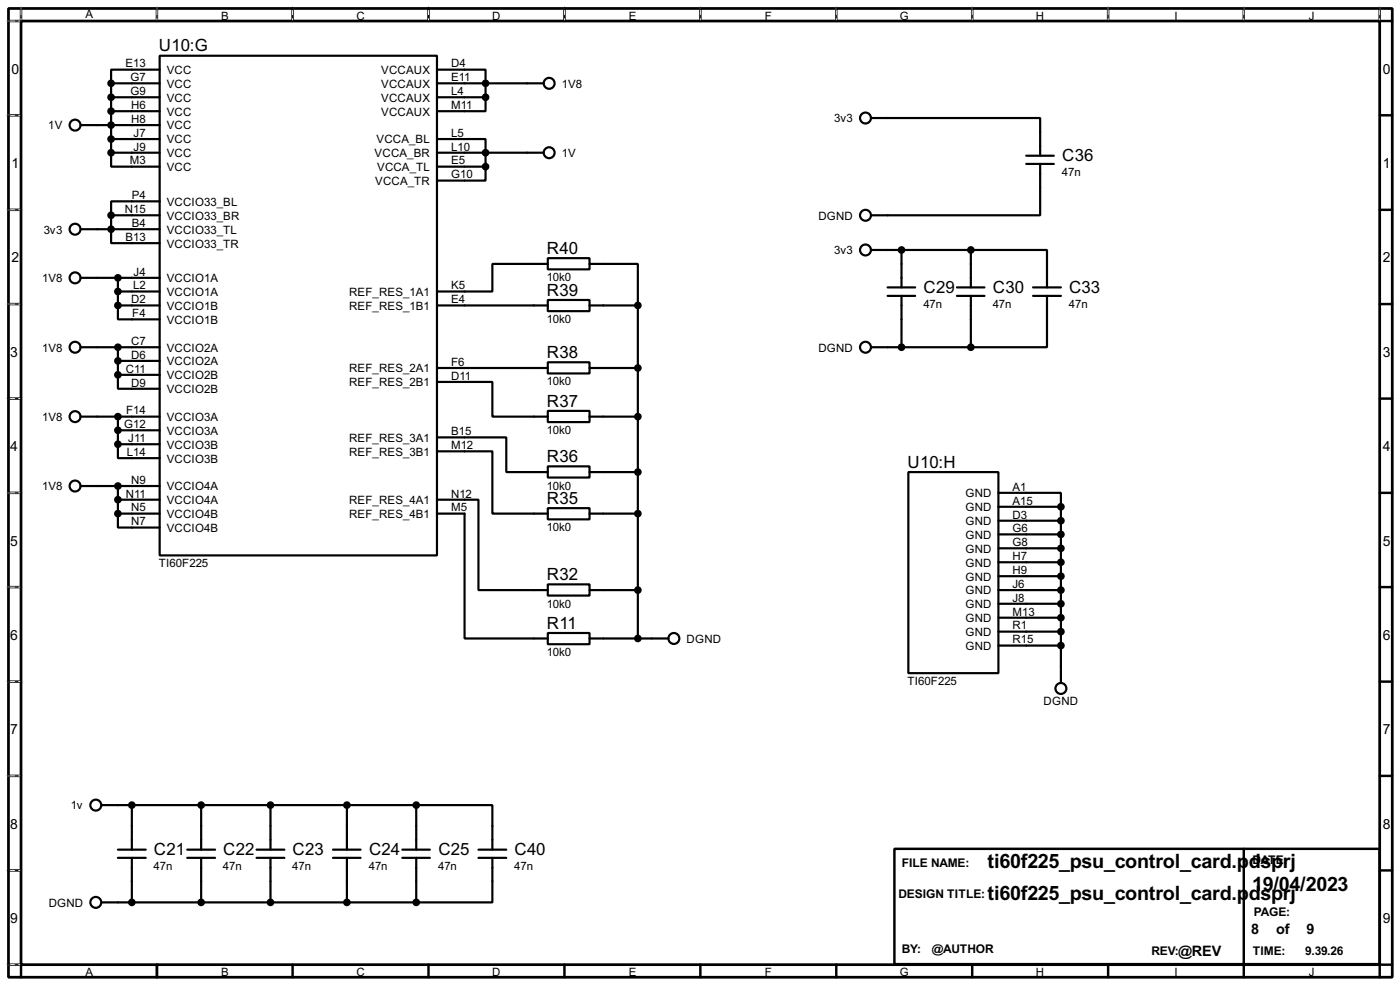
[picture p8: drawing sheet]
<svg xmlns="http://www.w3.org/2000/svg" width="256mm" height="180mm" viewBox="0 0 256 180" stroke-linecap="round" stroke-linejoin="round" font-family="sans-serif">
<path d="M1.6 1.6h253.5v177.3h-253.5zM3.9 3.9h248.9v172.7h-248.9z" fill="none" stroke="#000" stroke-width=".5"/>
<g fill="none" stroke="#000" stroke-width=".45">
<path d="M3.9 1.6v2.3h-2.3M28.8 1.6v2.3M53.6 1.6v2.3M78.5 1.6v2.3M103.4 1.6v2.3M128.3 1.6v2.3M153.2 1.6v2.3M178.1 1.6v2.3M203 1.6v2.3M227.9 1.6v2.3M252.8 1.6v2.3h2.3M1.6 21.1h2.3"/>
<path d="M1.6 38.4h2.3M252.8 21.1h2.3M252.8 38.4h2.3M1.6 55.7h2.3M252.8 55.7h2.3M1.6 73h2.3M252.8 73h2.3M1.6 90.2h2.3M252.8 90.2h2.3M1.6 107.5h2.3M252.8 107.5h2.3M1.6 124.8h2.3"/>
<path d="M252.8 124.8h2.3M1.6 142h2.3M1.6 159.3h2.3M163.9 155.4h88.9v21.1h-88.9zM227.9 155.4v21.1M252.8 142h2.3M252.8 159.3h2.3M1.6 176.6h2.3v2.3M28.8 176.6v2.3M53.6 176.6v2.3M78.5 176.6v2.3M103.4 176.6v2.3"/>
<path d="M128.3 176.6v2.3M153.2 176.6v2.3M178.1 176.6v2.3M203 176.6v2.3M227.9 176.6v2.3M255.1 176.6h-2.3v2.3"/>
</g>
<g fill="none" stroke="#fff" stroke-width=".18">
<path d="M1.3 3.9h2.3M3.9 1.3v2.3M28.8 1.3v2.3M53.6 1.3v2.3M78.5 1.3v2.3M103.4 1.3v2.3M128.3 1.3v2.3M153.2 1.3v2.3M178.1 1.3v2.3M203 1.3v2.3M227.9 1.3v2.3M252.8 1.3v2.3"/>
<path d="M1.3 21.1h2.3M1.3 38.4h2.3M1.3 55.7h2.3M1.3 73h2.3M1.3 90.2h2.3M1.3 107.5h2.3M1.3 124.8h2.3M1.3 142h2.3M1.3 159.3h2.3M1.3 176.6h2.3"/>
</g>
<g fill="none" stroke="#000" stroke-width=".18" stroke-dasharray=".5 1">
<path d="M1.3 3.9h2.3M3.9 1.3v2.3M28.8 1.3v2.3M53.6 1.3v2.3M78.5 1.3v2.3M103.4 1.3v2.3M128.3 1.3v2.3M153.2 1.3v2.3M178.1 1.3v2.3M203 1.3v2.3M227.9 1.3v2.3M252.8 1.3v2.3"/>
<path d="M1.3 21.1h2.3M1.3 38.4h2.3M1.3 55.7h2.3M1.3 73h2.3M1.3 90.2h2.3M1.3 107.5h2.3M1.3 124.8h2.3M1.3 142h2.3M1.3 159.3h2.3M1.3 176.6h2.3"/>
</g>
<g fill="none" stroke="#000" stroke-width=".4">
<path d="M20.4 15.3v12.7M20.4 17.8h8.9M20.4 15.3h8.9M29.3 10.2h50.8v91.5h-50.8zM29.3 12.8h-8.9v2.5M80.1 12.8h8.9v5M80.1 17.8h8.9M80.1 15.3h19.5M89 17.8v2.6h-8.9M14.8 22.9h14.5M20.4 39.4v5.1h8.9M20.4 28v2.5h8.9"/>
<path d="M20.4 39.4h8.9M20.4 28h8.9M20.4 25.5h8.9M20.4 20.4h8.9M29.3 36.9h-8.9v2.5M80.1 25.5h8.9v5M80.1 28h19.5M80.1 30.5h8.9M89 30.5v2.6h-8.9M159.6 21.6h31v6.9M188 30h5.1M188 28.5h5.1"/>
<path d="M190.6 30v9.4h-31M14.8 42h14.5M14.8 50.9h14.5M21.6 55.9v2.6h7.7M21.6 53.4h7.7M21.6 50.9v5M21.6 55.9h7.7M80.1 55.9h20.3M100.4 54.9h7.6v2.1h-7.6zM100.4 47.3h7.6v2h-7.6zM100.4 48.3h-10.2v5.1h-10.1M108 48.3h8.9v7.6"/>
<path d="M108 55.9h8.9M116.9 55.9v61M159.6 45.8h18.3M162.6 54.2h5.1M162.6 52.6h5.1M165.2 45.8v6.8M165.2 54.2v9.4M175.3 54.2h5.1M175.3 52.6h5.1M177.9 45.8h13.9v6.8M177.9 45.8v6.8M177.9 54.2v9.4"/>
<path d="M189.3 54.2h5.1M189.3 52.6h5.1M191.8 54.2v9.4h-13.9M14.8 63.6h14.5M14.8 76.3h14.5M21.6 68.6v2.6h7.7M21.6 63.6v5M21.6 76.3v5M21.6 68.6h7.7M21.6 66.1h7.7M21.6 78.8h7.7M80.1 69.9h10.1v6.4h10.2"/>
<path d="M80.1 67.4h20.3M100.4 75.2h7.6v2.1h-7.6zM100.4 66.3h7.6v2.1h-7.6zM108 76.3h8.9M108 67.4h8.9M159.6 63.6h18.3M14.8 89h14.5M21.6 81.3v2.6h7.7M21.6 94v2.6h7.7M21.6 89v5M21.6 81.3h7.7M21.6 94h7.7"/>
<path d="M21.6 91.5h7.7M80.1 94h5v22.9h15.3M80.1 91.5h7.6v16.5h12.7M80.1 82.6h10.1v11.4h10.2M80.1 80.1h12.7v6.3h7.6M100.4 93h7.6v2.1h-7.6zM100.4 85.4h7.6v2h-7.6zM108 94h8.9M108 86.4h8.9M166.4 86.4h16.5v36.8h-16.5zM182.9 90.2h11.5v2.6M182.9 97.8h11.5"/>
<path d="M182.9 95.3h11.5M182.9 92.8h11.5M194.4 92.8v32.2M100.4 115.9h7.6v2h-7.6zM100.4 107h7.6v2h-7.6zM108 108h8.9M108 116.9h14.5M182.9 108h11.5M182.9 115.6h11.5M182.9 113.1h11.5M182.9 110.5h11.5M182.9 105.5h11.5"/>
<path d="M182.9 102.9h11.5M182.9 100.4h11.5M182.9 118.2h11.5M18.6 147.4h57.7M21.6 157h5.1M21.6 155.5h5.1M24.2 147.4v8.1M24.2 157v8.2M34.3 157h5.1M34.3 155.5h5.1M36.9 147.4v8.1M36.9 157v8.2"/>
<path d="M47 157h5.1M47 155.5h5.1M49.6 147.4v8.1M49.6 157v8.2M61 157h5.1M61 155.5h5.1M63.6 147.4v8.1M63.6 157v8.2M73.7 157h5.1M73.7 155.5h5.1M76.3 147.4h13.9v8.1M76.3 147.4v8.1"/>
<path d="M76.3 157v8.2M87.7 157h5.1M87.7 155.5h5.1M90.2 157v8.2h-13.9M18.6 165.2h57.7"/>
<circle cx="100.6" cy="15.3" r="1"/>
<circle cx="13.7" cy="22.9" r="1"/>
<circle cx="100.6" cy="28" r="1"/>
<circle cx="158.5" cy="39.4" r="1"/>
<circle cx="158.5" cy="21.6" r="1"/>
<circle cx="13.7" cy="42" r="1"/>
<circle cx="13.7" cy="50.9" r="1"/>
<circle cx="158.5" cy="45.8" r="1"/>
<circle cx="13.7" cy="63.6" r="1"/>
<circle cx="13.7" cy="76.3" r="1"/>
<circle cx="158.5" cy="63.6" r="1"/>
<circle cx="13.7" cy="89" r="1"/>
<circle cx="123.4" cy="116.9" r="1"/>
<circle cx="194.3" cy="126" r="1"/>
<circle cx="17.5" cy="147.4" r="1"/>
<circle cx="17.5" cy="165.2" r="1"/>
</g>
<g fill="#000" stroke="#000" stroke-width=".4">
<circle cx="20.3" cy="17.8" r=".5"/>
<circle cx="20.3" cy="15.3" r=".5"/>
<circle cx="88.9" cy="17.8" r=".5"/>
<circle cx="88.9" cy="15.3" r=".5"/>
<circle cx="20.3" cy="22.9" r=".5"/>
<circle cx="20.3" cy="20.4" r=".5"/>
<circle cx="20.3" cy="25.5" r=".5"/>
<circle cx="20.3" cy="39.4" r=".5"/>
<circle cx="20.3" cy="28" r=".5"/>
<circle cx="88.9" cy="28" r=".5"/>
<circle cx="88.9" cy="30.5" r=".5"/>
<circle cx="20.3" cy="42" r=".5"/>
<circle cx="21.6" cy="53.4" r=".5"/>
<circle cx="21.6" cy="50.9" r=".5"/>
<circle cx="21.6" cy="55.9" r=".5"/>
<circle cx="116.8" cy="55.9" r=".5"/>
<circle cx="165.1" cy="45.8" r=".5"/>
<circle cx="177.8" cy="45.8" r=".5"/>
<circle cx="21.6" cy="66.1" r=".5"/>
<circle cx="21.6" cy="68.6" r=".5"/>
<circle cx="21.6" cy="78.8" r=".5"/>
<circle cx="21.6" cy="63.6" r=".5"/>
<circle cx="21.6" cy="76.3" r=".5"/>
<circle cx="116.8" cy="67.4" r=".5"/>
<circle cx="116.8" cy="76.3" r=".5"/>
<circle cx="165.1" cy="63.6" r=".5"/>
<circle cx="177.8" cy="63.6" r=".5"/>
<circle cx="21.6" cy="81.3" r=".5"/>
<circle cx="21.6" cy="91.5" r=".5"/>
<circle cx="21.6" cy="94" r=".5"/>
<circle cx="21.6" cy="89" r=".5"/>
<circle cx="116.8" cy="86.4" r=".5"/>
<circle cx="116.8" cy="94" r=".5"/>
<circle cx="194.3" cy="97.8" r=".5"/>
<circle cx="194.3" cy="95.3" r=".5"/>
<circle cx="194.3" cy="92.8" r=".5"/>
<circle cx="116.8" cy="108" r=".5"/>
<circle cx="116.8" cy="116.9" r=".5"/>
<circle cx="194.3" cy="108" r=".5"/>
<circle cx="194.3" cy="105.5" r=".5"/>
<circle cx="194.3" cy="118.2" r=".5"/>
<circle cx="194.3" cy="110.5" r=".5"/>
<circle cx="194.3" cy="115.6" r=".5"/>
<circle cx="194.3" cy="102.9" r=".5"/>
<circle cx="194.3" cy="113.1" r=".5"/>
<circle cx="194.3" cy="100.4" r=".5"/>
<circle cx="24.1" cy="147.4" r=".5"/>
<circle cx="36.8" cy="147.4" r=".5"/>
<circle cx="49.5" cy="147.4" r=".5"/>
<circle cx="63.5" cy="147.4" r=".5"/>
<circle cx="76.2" cy="147.4" r=".5"/>
<circle cx="24.1" cy="165.2" r=".5"/>
<circle cx="36.8" cy="165.2" r=".5"/>
<circle cx="49.5" cy="165.2" r=".5"/>
<circle cx="63.5" cy="165.2" r=".5"/>
<circle cx="76.2" cy="165.2" r=".5"/>
</g>
<g font-size="4.1">
<text x="180.9" y="158.9">ti60f225_psu_control_card.p</text>
<text x="228.8" y="158.9">dsprj</text>
<text x="180.9" y="164.8">ti60f225_psu_control_card.p</text>
<text x="228.8" y="164.8">dsprj</text>
<text x="229.4" y="163">19/04/2023</text>
</g>
<g font-size="3.5">
<text x="29.1" y="9.4">U10:G</text>
<text x="194.6" y="29.4">C36</text>
<text x="100.2" y="46.5">R40</text>
<text x="169.2" y="53.6">C29</text>
<text x="181.9" y="53.6">C30</text>
<text x="195.9" y="53.6">C33</text>
<text x="100.2" y="54.1">R39</text>
<text x="100.2" y="65.5">R38</text>
<text x="100.2" y="74.4">R37</text>
<text x="100.2" y="84.6">R36</text>
<text x="166.3" y="85.6">U10:H</text>
<text x="100.2" y="92.2">R35</text>
<text x="100.2" y="106.2">R32</text>
<text x="100.2" y="115.1">R11</text>
<text x="28.2" y="156.4">C21</text>
<text x="40.9" y="156.4">C22</text>
<text x="53.6" y="156.4">C23</text>
<text x="67.6" y="156.4">C24</text>
<text x="80.3" y="156.4">C25</text>
<text x="94.3" y="156.4">C40</text>
</g>
<g font-size="3">
<text x="229.2" y="170.9">8</text>
<text x="233.8" y="170.9">of</text>
<text x="239.4" y="170.9">9</text>
<text x="215.9" y="174.9">@REV</text>
</g>
<g font-size="2.9">
<text x="2.1" y="13.5">0</text>
<text x="253.4" y="13.5">0</text>
<text x="2.1" y="30.7">1</text>
<text x="253.4" y="30.7">1</text>
<text x="2.1" y="48">2</text>
<text x="253.4" y="48">2</text>
<text x="1.9" y="65.3">3</text>
<text x="253.4" y="65.3">3</text>
<text x="1.9" y="82.5">4</text>
<text x="253.4" y="82.5">4</text>
<text x="1.9" y="99.9">5</text>
<text x="253.4" y="99.9">5</text>
<text x="1.9" y="117.1">6</text>
<text x="253.4" y="117.1">6</text>
<text x="1.9" y="134.4">7</text>
<text x="253.4" y="134.4">7</text>
<text x="1.9" y="151.7">8</text>
<text x="253.4" y="151.7">8</text>
<text x="1.9" y="168.9">9</text>
<text x="253.4" y="168.9">9</text>
</g>
<g font-size="2.5">
<text x="165.2" y="158.7">FILE NAME:</text>
<text x="229.4" y="158.2">DATE:</text>
<text x="164.6" y="164.3">DESIGN TITLE:</text>
<text x="229.7" y="167.6">PAGE:</text>
<text x="165.2" y="174.5">BY:</text>
<text x="170.7" y="174.5">@AUTHOR</text>
<text x="210.9" y="174.7">REV:</text>
<text x="229.5" y="174.7">TIME:</text>
<text x="239.1" y="174.7">9.39.26</text>
</g>
<g font-size="2.4">
<text x="15.6" y="3.4">A</text>
<text x="40.5" y="3.6">B</text>
<text x="65.3" y="3.6">C</text>
<text x="90.2" y="3.6">D</text>
<text x="115.2" y="3.6">E</text>
<text x="140.1" y="3.6">F</text>
<text x="164.8" y="3.6">G</text>
<text x="189.8" y="3.6">H</text>
<text x="215.1" y="3.6">I</text>
<text x="239.8" y="3.6">J</text>
<text x="23" y="12.3">E13</text>
<text x="23.9" y="14.8">G7</text>
<text x="23.9" y="17.4">G9</text>
<text x="30.5" y="13.6">VCC</text>
<text x="30.5" y="16.1">VCC</text>
<text x="69.8" y="13.6">VCCAUX</text>
<text x="69.8" y="16.1">VCCAUX</text>
<text x="82.6" y="12.3">D4</text>
<text x="82.6" y="14.8">E11</text>
<text x="82.6" y="17.4">L4</text>
<text x="102.9" y="16.1">1V8</text>
<text x="8.9" y="23.7">1V</text>
<text x="24" y="19.9">H6</text>
<text x="24" y="22.5">H8</text>
<text x="30.5" y="18.6">VCC</text>
<text x="30.5" y="21.2">VCC</text>
<text x="30.5" y="23.7">VCC</text>
<text x="69.8" y="18.6">VCCAUX</text>
<text x="69.8" y="21.2">VCCAUX</text>
<text x="82.6" y="19.9">M11</text>
<text x="152.8" y="22.4">3v3</text>
<text x="24.5" y="25">J7</text>
<text x="24.5" y="27.5">J9</text>
<text x="30.5" y="26.3">VCC</text>
<text x="30.5" y="28.8">VCC</text>
<text x="68.6" y="28.8">VCCA_BR</text>
<text x="69" y="26.3">VCCA_BL</text>
<text x="82.6" y="25">L5</text>
<text x="82.6" y="27.5">L10</text>
<text x="102.9" y="28.8">1V</text>
<text x="23.8" y="30.1">M3</text>
<text x="30.5" y="31.3">VCC</text>
<text x="68.7" y="33.9">VCCA_TR</text>
<text x="69.1" y="31.3">VCCA_TL</text>
<text x="82.6" y="30.1">E5</text>
<text x="82.6" y="32.6">G10</text>
<text x="194.6" y="32.3">47n</text>
<text x="22.9" y="39">N15</text>
<text x="24.1" y="36.5">P4</text>
<text x="24.1" y="41.6">B4</text>
<text x="30.5" y="37.7">VCCIO33_BL</text>
<text x="30.5" y="40.2">VCCIO33_BR</text>
<text x="149.9" y="40.2">DGND</text>
<text x="8" y="42.7">3v3</text>
<text x="23" y="44.1">B13</text>
<text x="30.5" y="42.7">VCCIO33_TL</text>
<text x="30.5" y="45.3">VCCIO33_TR</text>
<text x="152.8" y="46.6">3v3</text>
<text x="7.7" y="51.7">1V8</text>
<text x="24.4" y="52.9">L2</text>
<text x="24.5" y="50.4">J4</text>
<text x="30.5" y="51.7">VCCIO1A</text>
<text x="82.6" y="52.9">K5</text>
<text x="100.2" y="51.5">10k0</text>
<text x="24" y="55.5">D2</text>
<text x="24.2" y="58.1">F4</text>
<text x="30.5" y="54.2">VCCIO1A</text>
<text x="30.5" y="56.7">VCCIO1B</text>
<text x="30.5" y="59.3">VCCIO1B</text>
<text x="63.9" y="54.2">REF_RES_1A1</text>
<text x="63.9" y="56.7">REF_RES_1B1</text>
<text x="82.6" y="55.5">E4</text>
<text x="100.2" y="59.2">10k0</text>
<text x="169.2" y="56.4">47n</text>
<text x="181.9" y="56.4">47n</text>
<text x="195.8" y="56.4">47n</text>
<text x="7.7" y="64.4">1V8</text>
<text x="24" y="63.1">C7</text>
<text x="24" y="65.6">D6</text>
<text x="30.5" y="64.4">VCCIO2A</text>
<text x="149.9" y="64.4">DGND</text>
<text x="23" y="68.2">C11</text>
<text x="24" y="70.8">D9</text>
<text x="30.5" y="66.9">VCCIO2A</text>
<text x="30.5" y="69.4">VCCIO2B</text>
<text x="30.5" y="72">VCCIO2B</text>
<text x="63.9" y="68.1">REF_RES_2A1</text>
<text x="63.9" y="70.7">REF_RES_2B1</text>
<text x="82.6" y="67">F6</text>
<text x="82.6" y="69.5">D11</text>
<text x="100.2" y="70.6">10k0</text>
<text x="7.7" y="77.1">1V8</text>
<text x="23.1" y="75.8">F14</text>
<text x="30.5" y="77.1">VCCIO3A</text>
<text x="22.7" y="78.3">G12</text>
<text x="23.2" y="83.5">L14</text>
<text x="23.5" y="80.9">J11</text>
<text x="30.5" y="79.6">VCCIO3A</text>
<text x="30.5" y="82.1">VCCIO3B</text>
<text x="63.9" y="80.8">REF_RES_3A1</text>
<text x="63.9" y="83.4">REF_RES_3B1</text>
<text x="82.6" y="79.7">B15</text>
<text x="82.6" y="82.2">M12</text>
<text x="100.2" y="79.5">10k0</text>
<text x="7.7" y="89.8">1V8</text>
<text x="24" y="88.5">N9</text>
<text x="30.5" y="84.7">VCCIO3B</text>
<text x="30.5" y="89.8">VCCIO4A</text>
<text x="100.2" y="89.6">10k0</text>
<text x="185.5" y="89.8">A1</text>
<text x="23" y="91.1">N11</text>
<text x="24" y="93.6">N5</text>
<text x="30.5" y="92.3">VCCIO4A</text>
<text x="30.5" y="94.8">VCCIO4B</text>
<text x="63.9" y="92.3">REF_RES_4A1</text>
<text x="63.9" y="94.8">REF_RES_4B1</text>
<text x="82.6" y="91.1">N12</text>
<text x="82.6" y="93.6">M5</text>
<text x="176.9" y="91">GND</text>
<text x="176.9" y="93.6">GND</text>
<text x="185.5" y="92.4">A15</text>
<text x="185.5" y="94.9">D3</text>
<text x="24" y="96.2">N7</text>
<text x="30.5" y="97.4">VCCIO4B</text>
<text x="100.2" y="97.3">10k0</text>
<text x="176.9" y="96.1">GND</text>
<text x="176.9" y="98.6">GND</text>
<text x="176.9" y="101.2">GND</text>
<text x="185.5" y="97.4">G6</text>
<text x="185.5" y="100">G8</text>
<text x="29.1" y="103.9">TI60F225</text>
<text x="176.9" y="103.7">GND</text>
<text x="176.9" y="106.3">GND</text>
<text x="185.5" y="102.5">H7</text>
<text x="185.5" y="105.1">H9</text>
<text x="185.5" y="107.6">J6</text>
<text x="100.2" y="111.2">10k0</text>
<text x="176.9" y="108.8">GND</text>
<text x="176.9" y="111.3">GND</text>
<text x="176.9" y="113.9">GND</text>
<text x="185.5" y="110.1">J8</text>
<text x="185.5" y="112.7">M13</text>
<text x="125.8" y="117.7">DGND</text>
<text x="176.9" y="116.4">GND</text>
<text x="176.9" y="119">GND</text>
<text x="185.5" y="115.2">R1</text>
<text x="185.5" y="117.8">R15</text>
<text x="100.2" y="120.1">10k0</text>
<text x="166.2" y="125.4">TI60F225</text>
<text x="191.2" y="129.1">DGND</text>
<text x="13" y="148.2">1v</text>
<text x="28.2" y="159.3">47n</text>
<text x="40.9" y="159.3">47n</text>
<text x="53.6" y="159.3">47n</text>
<text x="67.6" y="159.3">47n</text>
<text x="80.3" y="159.3">47n</text>
<text x="94.2" y="159.3">47n</text>
<text x="8.9" y="166">DGND</text>
<text x="15.6" y="178.7">A</text>
<text x="40.5" y="178.7">B</text>
<text x="65.3" y="178.7">C</text>
<text x="90.2" y="178.7">D</text>
<text x="115.2" y="178.7">E</text>
<text x="140.1" y="178.7">F</text>
<text x="164.8" y="178.7">G</text>
<text x="189.8" y="178.7">H</text>
<text x="215.1" y="178.7">I</text>
<text x="239.8" y="178.7">J</text>
</g>
</svg>
